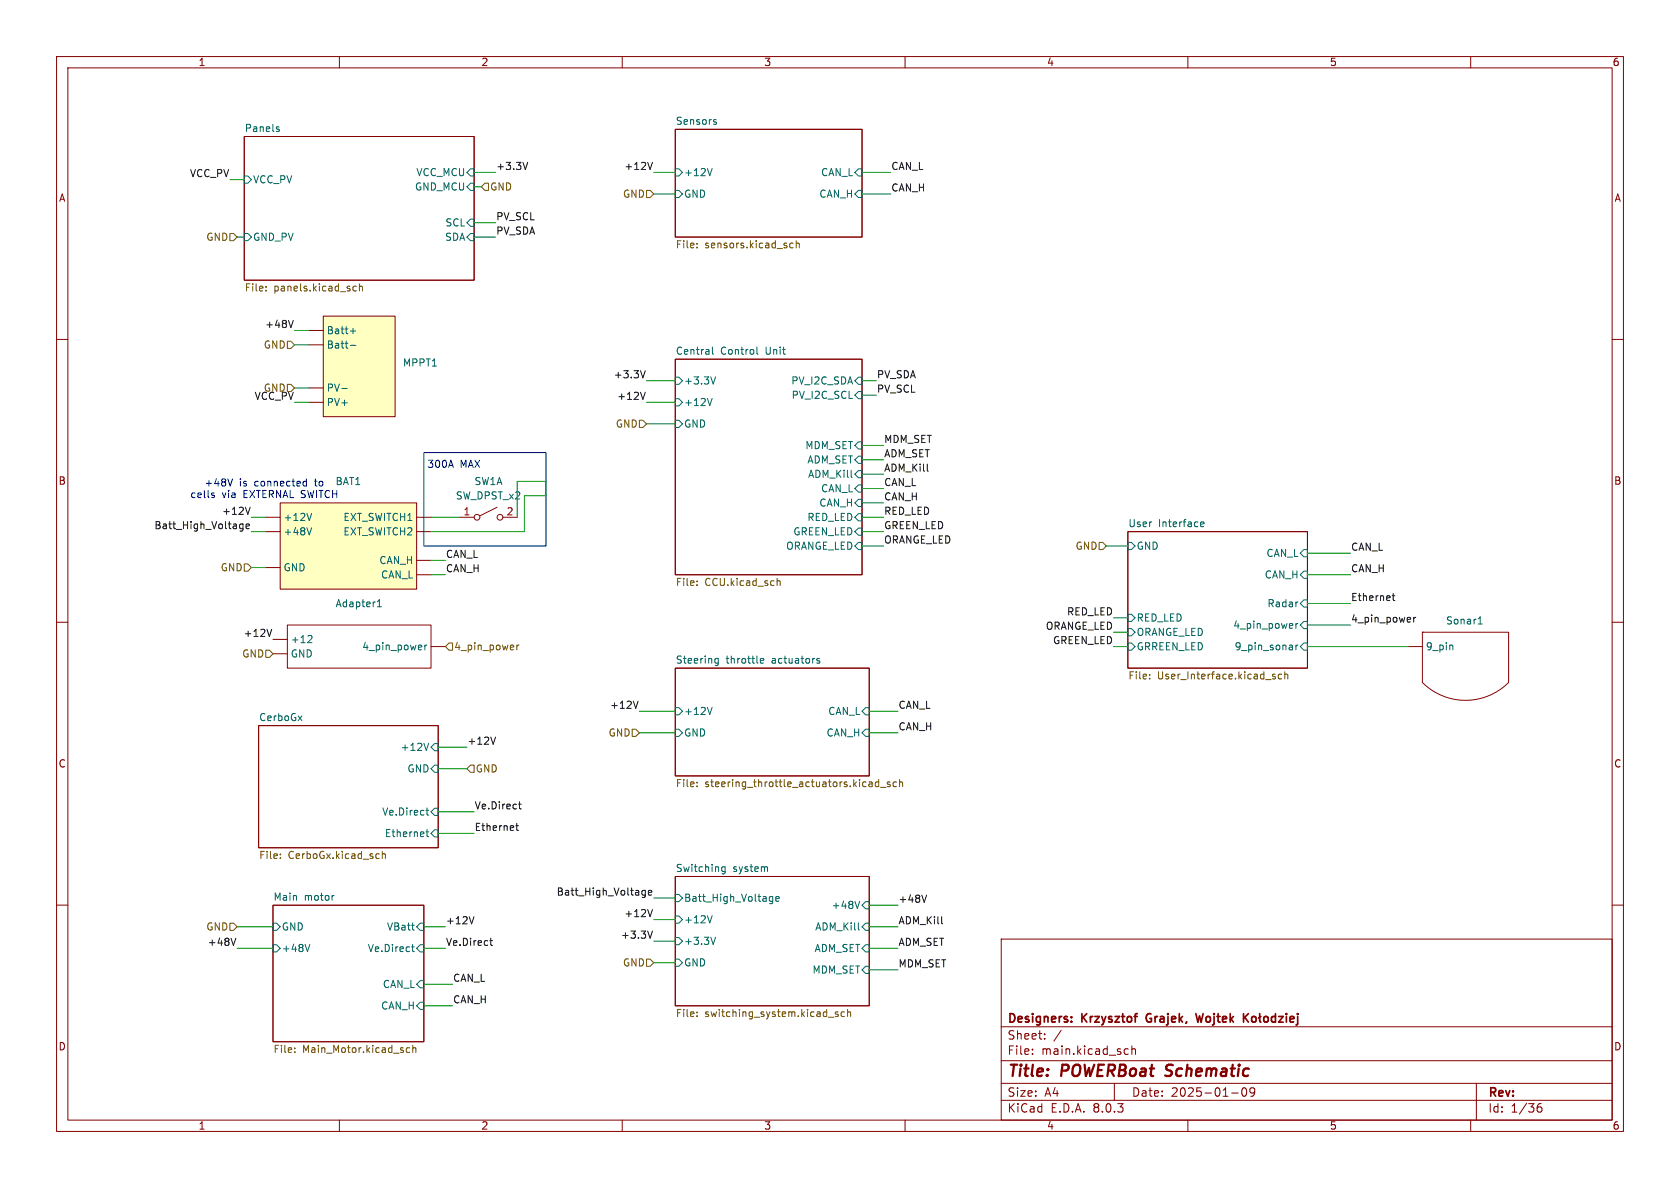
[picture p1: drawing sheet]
<svg xmlns="http://www.w3.org/2000/svg" width="297mm" height="210mm" viewBox="0 0 297 210" stroke-linecap="round" stroke-linejoin="round" font-family="sans-serif">
<g fill="none" stroke="#840000" stroke-width=".18">
<path d="M10 10h277v190h-277zM12 12h273v186h-273zM60 10v2M110 10v2M160 10v2M210 10v2M260 10v2M43.2 24.1h40.6v25.4h-40.6zM119.4 22.9h33v19h-33zM10 60h2M285 60h2M119.4 63.5h33v38.1h-33z"/>
<path d="M199.4 94h31.7v24.1h-31.7zM10 110h2M119.4 118.1h34.3v19.1h-34.3zM248.9 114.3h2.6M251.5 111.8h15.2v8.9a10.8 10.8 0 0 1-15.2 0zM251.5 111.8h.1M285 110h2M45.7 128.3h31.8v21.6h-31.8zM10 160h2M119.4 154.9h34.3v22.9h-34.3zM285 160h2M48.3 160h26.6v24.2h-26.6z"/>
<path d="M177 166h108v32h-108zM60 198v2M110 198v2M160 198v2M177 194.5h108M177 191.5h108M177 187.5h108M177 181.5h108M182.5 186.3v.1M182.5 185.5v.1M184.7 183.6v.1M184.7 182.8v.1"/>
<path d="M187.6 182.1l-1.3 2M197 191.5v3M199 185.4l.5 .1M199.5 186.3l-.5 .1M200.1 185.5l.2-.1 .4 .1v.9M200.1 184.9v1.5M210 198v2M217.7 193.2h1.2M219.7 192.4l.2-.1a.81 .81 0 0 1 .6 .6 .81 .81 0 0 1-.3 .8l-.2 .1a.81 .81 0 0 1-.3-1.4zM221.8 192.9l-.3 .3h-.3l-.2-.3 .1-.5 .4-.1 .2 .1a.99 .99 0 0 1-.3 1.4h-.3M260 198v2M261 191.5v6.5"/>
<path d="M271.7 196l.3-.3h.5l.1 .3v.3l-.3 .3h-.3l-.3-.3M272.5 195.1a.6 .6 0 0 0-.8 .6"/>
</g>
<path d="M206 190.1l.3 .1M206.3 188.4l-.2 .4 .1 .2" fill="none" stroke="#840000" stroke-width=".4"/>
<g fill="none" stroke="#840000" stroke-width=".3">
<path d="M189.4 179.8v.1M202.8 179.4l-.2 .4 .2 .7M211.4 179.2l.4 1.5 .3-1.1 .2 1.1M220.1 179.8l.6 .9M220.7 179.2l-.9 .8M221.4 179.8l.4-.1 .3 .3v.4l-.3 .3-.4-.1-.1-.2v-.4zM222.7 179.2v1.3l.2 .2M222.9 179.7l-.4 .3M223.5 179.8l.2-.1 .4 .1 .1 .6-.1 .2-.4 .1-.2-.2zM225.5 179.8l-.4-.1-.3 .3v.4l.1 .2h.6M225.5 179.2v1.5M226.1 179.7h.7l-.7 1h.7"/>
<path d="M227.4 179.2v.1M227.4 179.7v1M229.4 179.2v.1M229.4 179.7v1.3l-.3 .2M189.4 180.5v.2M228.1 180.2l.7-.2-.1-.2-.4-.1-.2 .2v.7h.6"/>
</g>
<g fill="none" stroke="#006464" stroke-width=".18">
<path d="M43.2 31.1h.6l.6 .7-.6 .6h-.6zM49 22.8l.3 .1 .1 .2-.2 .2h-.2M49 22.4l.3 .1M83.2 38.7h.6v1.3h-.6l-.7-.6zM83.2 29.8h.6v1.3h-.6l-.7-.6zM83.2 32.4h.6v1.3h-.6l-.7-.7zM119.4 29.8h.6l.6 .7-.6 .6h-.6zM119.4 33.7h.6l.6 .6-.6 .6h-.6zM125.9 29.8l-.4 1.3M126.3 21.6h.3l.1 .2-.2 .2h-.2M126.3 21.1l.3 .1M151.8 33.7h.6v1.2h-.6l-.7-.6z"/>
<path d="M151.8 29.8h.6v1.3h-.6l-.7-.6zM43.2 41.3h.6l.6 .6-.6 .6h-.6zM83.2 41.3h.6v1.2h-.6l-.7-.6zM119.4 74.3h.6l.6 .6-.6 .7h-.6zM119.4 70.5h.6l.6 .6-.6 .7h-.6zM119.4 66.7h.6l.6 .6-.6 .6h-.6zM125.9 70.4l-.4 1.3M126 61.4v1l.1 .2M126.5 66.6l-.4 1.3M133.8 61.4v1l.2 .2M151.8 66.7h.6v1.2h-.6l-.7-.6zM151.8 69.2h.6v1.3h-.6l-.7-.6z"/>
<path d="M151.8 78.1h.6v1.3h-.6l-.7-.7zM150.5 84.2l.2 .2M151.8 85.7h.6v1.3h-.6l-.7-.6zM151.8 88.3h.6v1.2h-.6l-.7-.6zM151.8 90.8h.6v1.3h-.6l-.7-.7zM151.8 93.3h.6v1.3h-.6l-.7-.6zM151.8 95.9h.6v1.3h-.6l-.7-.7zM151.8 83.2h.6v1.3h-.6l-.7-.7zM151.8 80.6h.6v1.3h-.6l-.7-.6zM199.4 95.9h.6l.7 .6-.7 .7h-.6zM212.3 92.7l.6-.1-.1-.3h-.4l-.1 .1v.6h.5M229.9 97.8l.6-.6h.6v1.2h-.6z"/>
<path d="M126.4 117.1l.2 .1h.4M127 116.4v1l-.3 .3-.3-.1M127 116.4h-.4l-.2 .1M134.4 116.8l.6-.1v-.3h-.4l-.2 .2 .1 .6h.5M144.9 116.4h-.3l-.2 .2 .1 .2 .4 .1v.3h-.5M199.4 108.6h.6l.7 .6-.7 .7h-.6zM199.4 111.1h.6l.7 .7-.7 .6h-.6zM199.4 113.7h.6l.7 .6-.7 .6h-.6zM229.1 110.2v.9M229.1 114v.9M229.3 106.4h.2M229.5 110.2l-.4 .3"/>
<path d="M229.5 114l-.4 .3M230.5 109.9h.6v1.2h-.6l-.6-.6zM230.5 113.7h.6v1.2h-.6l-.6-.6zM230.5 106h.6v1.3h-.6l-.6-.6zM230.5 101h.6v1.2h-.6l-.6-.6zM256.8 114.1v.8M261.3 110.3h.7M261.4 109.3l.3-.3v1.3M75.8 131.4l-.4 1.3M76.8 131.4h.7v1.3h-.7l-.6-.6zM76.8 135.3h.7v1.2h-.7l-.6-.6zM119.4 125.1h.6l.6 .6-.6 .7h-.6z"/>
<path d="M119.4 128.9h.6l.6 .6-.6 .7h-.6zM125.9 125l-.4 1.3M153 125.1h.7v1.3h-.7l-.6-.7zM153 128.9h.7v1.3h-.7l-.6-.7zM59.1 158.3l-.3 .1M75.3 143.2h.5M75.3 147.1h.5M75.5 142.8v1.1l.3 .2M75.5 146.6v1.1l.3 .2M76.8 142.9h.7v1.2h-.7l-.6-.6zM76.8 146.7h.7v1.3h-.7l-.6-.7zM119.4 158.1h.6l.6 .7-.6 .6h-.6z"/>
<path d="M128.2 153.2v1l-.3 .3-.3-.1M128.2 153.3l-.4-.1-.2 .3 .1 .5h.5M135.6 153.3l.1 .8M136.1 159.3h.5M136.1 158.5h.5M136.6 158.5v1l-.2 .3-.3-.1M137.1 158.9l.7-.1-.1-.3h-.4l-.2 .2 .1 .6h.5M152 159.3l-.4 1.3M153 159.4h.7v1.3h-.7l-.6-.7zM48.3 163.2h.6l.6 .6-.6 .7h-.6zM48.3 167h.6l.6 .6-.6 .7h-.6zM54.8 166.9l-.4 1.3"/>
<path d="M72.8 163.6h.4M72.8 167.4h.4M72.9 166.9v1.1l.3 .2M73.1 164.4h.1M74.3 163.2h.6v1.3h-.6l-.6-.7zM74.3 167h.6v1.3h-.6l-.6-.7zM74.3 173.4h.6v1.2h-.6l-.6-.6zM74.3 177.2h.6v1.2h-.6l-.6-.6zM119.4 161.9h.6l.6 .7-.6 .6h-.6zM119.4 165.7h.6l.6 .7-.6 .6h-.6zM119.4 169.5h.6l.6 .7-.6 .6h-.6zM125.9 161.9l-.4 1.2"/>
<path d="M126.5 165.7l-.4 1.2M151.7 164.2l.2 .2M153 163.2h.7v1.3h-.7l-.6-.7zM153 167h.7v1.3h-.7l-.6-.7zM153 170.8h.7v1.3h-.7l-.6-.6z"/>
</g>
<g fill="none" stroke="#725600" stroke-width=".18">
<path d="M47 51.3v.1M47 50.7v.1M62.5 51.3l.1 .1h.4M63 50.7l-.4-.1-.1 .1M63.5 50.7l.2-.1 .3 .1 .1 .7M63.5 50.2v1.2M123.2 43v.2M123.2 43.7v.1M139.6 43.6l.3 .2h.3M140.2 43h-.3l-.3 .2M140.8 43.1l.1-.1h.4v.8M140.8 42.5v1.3"/>
<path d="M123.2 102.7v.1M123.2 103.4v.1M137.4 102.2v1.3M137.4 102.8l.2-.1h.3v.8M203.2 119.9v.1M203.2 119.2v.2M225 119.5l.5 .3-.1 .2h-.3M225 119.2h.4M226.6 119.2h-.4l-.2 .2 .1 .6h.5M227.1 119.3l.2-.1h.3l.1 .8M227.1 118.7v1.3M123.2 138.9v.2"/>
<path d="M123.2 138.3v.1M155.3 137.8v1.3M155.3 138.3l-.3-.1-.3 .3 .2 .5h.4M155.6 139.2h1M157.3 138.3l-.3-.1-.1 .2v.2l.4 .1v.3h-.4M158.5 138.3l-.4-.1-.2 .3 .1 .5h.5M159 138.3l.2-.1 .3 .1 .1 .8M159 137.8v1.3M49.6 151.6v.2M49.6 151v.1M66.7 150.9l.3 .1M67 151.7l-.3 .1"/>
<path d="M67.6 151l.2-.1 .3 .1v.8M67.6 150.5v1.3M123.2 178.9v.1M123.2 179.6v.1M146.5 179.8h.9M148.1 178.9h-.3l-.1 .1v.2l.4 .1v.3h-.4M149.3 178.9h-.4l-.2 .2 .1 .5h.5M149.8 179l.2-.1h.3l.1 .8M149.8 178.4v1.3M52.1 185.9v.2M52.1 185.3v.1M72.4 185.3l-.3-.1-.3 .3 .1 .5h.5"/>
<path d="M73 185.3l.2-.1 .3 .1v.8M73 184.8v1.3"/>
</g>
<path d="M57.1 55.9h12.7v17.8h-12.7z" fill="#ffffc2"/>
<path d="M54.6 58.4h2.5M57.1 55.9h12.7v17.8h-12.7zM54.6 61h2.5M54.6 71.1h2.5M54.6 68.6h2.5M48.3 113h2.5M48.3 115.6h2.5M50.8 110.5h25.4v7.6h-25.4zM76.2 114.3h2.5" fill="none" stroke="#840000" stroke-width=".18"/>
<path d="M61.9 58.5h1M62.4 58v1M60.4 68.7h1M61.9 61.1h1M54.6 112.3l.4 .1 .2 .3-.8 .9h.8M66.7 107.3h.7M66.7 106.4l.4-.4v1.3M75.1 114v.9M75.5 114l-.4 .3" fill="none" stroke="#006464" stroke-width=".18"/>
<path d="M49.5 88.9h24.2v15.2h-24.2z" fill="#ffffc2"/>
<g fill="none" stroke="#840000" stroke-width=".18">
<path d="M47 91.4h2.5M47 94h2.5M49.5 88.9h24.2v15.2h-24.2zM73.7 91.4h2.5M73.7 94h2.5M73.7 99.1h2.5M81.3 91.4h2.5M87.9 89.7l-3.1 1.5M88.9 91.4h2.5M47 100.3h2.5M73.7 101.6h2.5"/>
<circle cx="84.3" cy="91.4" r=".51"/>
<circle cx="88.4" cy="91.4" r=".51"/>
</g>
<path d="M55.1 90.7l-.4 1.3M55.1 93.3l-.4 1.3" fill="none" stroke="#006464" stroke-width=".18"/>
<g fill="none" stroke="#725600" stroke-width=".18">
<path d="M85.7 32.4h.7v1.3h-.7l-.6-.7zM114.3 33.7h.6l.7 .6-.7 .6h-.6zM40.6 41.3h.7l.6 .6-.6 .6h-.7zM50.8 60.3h.6l.7 .7-.7 .6h-.6zM50.8 67.9h.6l.7 .7-.7 .6h-.6zM113 74.3h.7l.6 .6-.6 .7h-.7zM43.2 99.7h.6l.6 .6-.6 .7h-.6zM194.3 95.9h.6l.7 .6-.7 .7h-.6zM47 114.9h.6l.7 .7-.7 .6h-.6zM79.4 113.7h.6v1.2h-.6l-.7-.6zM91.4 114v.9M91.7 114l-.3 .3"/>
<path d="M83.2 135.3h.6v1.2h-.6l-.7-.6zM111.8 128.9h.6l.6 .6-.6 .7h-.6zM40.6 163.2h.7l.6 .6-.6 .7h-.7zM114.3 169.5h.6l.7 .7-.7 .6h-.6z"/>
</g>
<g fill="none" stroke="#0f0f0f" stroke-width=".18">
<path d="M93.3 28.7l-.4 1.3M115.3 28.7l-.4 1.3M51.8 56.6l-.4 1.3M114.1 69.3l-.4 1.3M114.1 65.5l-.4 1.3M42.5 93.4h.5M42.5 92.7h.5M43 92.6v1l-.3 .3-.3-.1M43.5 93l.6-.1-.1-.2-.3-.1-.2 .2 .1 .6h.4M44.2 89.7l-.4 1.2M163.9 83.1l.2 .2M48 111.2l-.4 1.3"/>
<path d="M246.1 105.3h.5M246.3 104.9v1.1l.3 .2M249.9 109.1v.9M250.3 109.1l-.4 .3M87.6 130.3l-.4 1.3M112.8 123.9l-.4 1.3M91.2 146h.5M91.4 145.5v1.1l.3 .2M91.7 142.2h.4M91.8 141.7v1.1l.3 .2M113.6 158.2h.5M113.6 157.5h.5"/>
<path d="M114.1 157.4v1l-.3 .3-.3-.1M114.6 157.8l.6-.1v-.2l-.4-.1-.2 .2 .1 .6h.5M163.8 158.2l-.4 1.3M41.7 165.9l-.4 1.2M83.8 162l-.4 1.3M86.6 166.3h.5M86.8 165.9v1l.3 .2M115.3 164.6l-.4 1.3M115.3 160.8l-.4 1.2M166.5 163.1l.2 .2"/>
</g>
<path d="M37.6 87.5l.3 .1v.2l-.1 .2h-.3M37.6 87.1l.3 .1M41.1 84.7l-.4 1.2M53.7 85.9h.5M53.7 85.1h.5M54.2 84.7v1.2M74.9 80h21.6v16.5h-21.6z" fill="none" stroke="#0000c2" stroke-width=".18"/>
<g fill="none" stroke="#009600" stroke-width=".18">
<path d="M40.6 31.8h2.6M83.8 39.4h3.8M83.8 30.5h3.8M83.8 33h1.3M115.6 30.5h3.8M115.6 34.3h3.8M152.4 30.5h5.1M152.4 34.3h5.1M41.9 41.9h1.3M52.1 58.4h2.5M83.8 41.9h3.8M52.1 61h2.5"/>
<path d="M52.1 68.6h2.5M52.1 71.1h2.5M114.3 67.3h5.1M114.3 74.9h5.1M114.3 71.1h5.1M152.4 67.3h2.5M152.4 78.7h3.8M152.4 69.9h2.5M44.4 91.4h2.6M44.4 94h2.6M76.2 91.4h5.1M76.2 99.1h2.5"/>
<path d="M91.4 91.4v-6.3h5.1v2.5h-3.8v6.4h-16.5M152.4 91.4h3.8M152.4 94h3.8M152.4 96.5h3.8M152.4 83.8h3.8M152.4 88.9h3.8M152.4 86.4h3.8M152.4 81.3h3.8M195.6 96.5h3.8M231.1 97.8h7.7M44.4 100.3h2.6M76.2 101.6h2.5"/>
<path d="M196.8 114.3h2.6M196.8 111.8h2.6M196.8 109.2h2.6M231.1 101.6h7.7M231.1 114.3h17.8M231.1 110.5h7.7M231.1 106.7h7.7M77.5 135.9h5M77.5 132.1h5M113 129.5h6.4M113 125.7h6.4M153.7 129.5h5"/>
<path d="M153.7 125.7h5M77.5 143.5h6.3M77.5 147.3h6.3M115.6 158.8h3.8M41.9 167.6h6.4M41.9 163.8h6.4M74.9 167.6h3.8M74.9 163.8h3.8M74.9 174h5.1M74.9 177.8h5.1M115.6 170.2h3.8M115.6 162.6h3.8"/>
<path d="M115.6 166.4h3.8M153.7 171.5h5M153.7 167.6h5M153.7 160h5M153.7 163.8h5"/>
</g>
<g font-size="2.8" fill="#840000">
<text x="178" y="190.9">Title:</text>
<text x="187.7" y="190.9">POWERBoat</text>
<text x="206.9" y="190.9">Schematic</text>
</g>
<g font-size="2.1" fill="#840000">
<text x="178" y="184">Sheet:</text>
<text x="178" y="181.2">Designers:</text>
<text x="191.3" y="181.2">Krzysztof</text>
<text x="203.3" y="181.2">Grajek,</text>
<text x="212.8" y="181.2">Wojtek</text>
<text x="178" y="186.7">File:</text>
<text x="184.1" y="186.7">main.kicad_sch</text>
<text x="178" y="196.9">KiCad</text>
<text x="178" y="194.1">Size:</text>
<text x="184.7" y="194.1">A4</text>
<text x="185.7" y="196.9">E.D.A.</text>
<text x="193.3" y="196.9">8.0.3</text>
<text x="200" y="194.1">Date:</text>
<text x="207" y="194.1">2025-01-09</text>
<text x="263" y="194.3">Rev:</text>
<text x="263" y="196.9">Id:</text>
<text x="267.1" y="196.9">1/36</text>
</g>
<g font-size="1.8" fill="#840000">
<text x="35" y="11.9">1</text>
<text x="85" y="11.9">2</text>
<text x="135" y="11.9">3</text>
<text x="185" y="11.9">4</text>
<text x="235" y="11.9">5</text>
<text x="285" y="11.9">6</text>
<text x="10.3" y="35.9">A</text>
<text x="285.3" y="35.9">A</text>
<text x="10.3" y="85.9">B</text>
<text x="285.3" y="85.9">B</text>
<text x="10.3" y="135.9">C</text>
<text x="285.3" y="135.9">C</text>
<text x="10.3" y="185.9">D</text>
<text x="285.3" y="185.9">D</text>
<text x="35" y="199.9">1</text>
<text x="85" y="199.9">2</text>
<text x="135" y="199.9">3</text>
<text x="185" y="199.9">4</text>
<text x="235" y="199.9">5</text>
<text x="285" y="199.9">6</text>
</g>
<g font-size="1.8" fill="#006464">
<text x="43.2" y="23.4">Panels</text>
<text x="119.4" y="22.1">Sensors</text>
<text x="44.6" y="32.6">VCC_PV</text>
<text x="73.3" y="33.9">GND_MCU</text>
<text x="73.5" y="31.3">VCC_MCU</text>
<text x="120.8" y="31.3">+12V</text>
<text x="120.8" y="35.2">GND</text>
<text x="144.7" y="35.2">CAN_H</text>
<text x="145.1" y="31.3">CAN_L</text>
<text x="78.6" y="40.2">SCL</text>
<text x="44.6" y="42.8">GND_PV</text>
<text x="78.6" y="42.8">SDA</text>
<text x="57.7" y="59.3">Batt+</text>
<text x="57.7" y="61.8">Batt-</text>
<text x="71.1" y="65">MPPT1</text>
<text x="119.4" y="62.8">Central</text>
<text x="127.4" y="62.8">Control</text>
<text x="135.4" y="62.8">Unit</text>
<text x="57.7" y="72">PV+</text>
<text x="57.7" y="69.4">PV-</text>
<text x="120.8" y="72">+12V</text>
<text x="120.8" y="68.2">+3.3V</text>
<text x="139.8" y="68.2">PV_I2C_SDA</text>
<text x="139.9" y="70.7">PV_I2C_SCL</text>
<text x="120.8" y="75.8">GND</text>
<text x="142.3" y="79.6">MDM_SET</text>
<text x="142.6" y="82.1">ADM_SET</text>
<text x="59.2" y="86">BAT1</text>
<text x="80.5" y="88.5">SW_DPST_x2</text>
<text x="83.8" y="86">SW1A</text>
<text x="142.8" y="84.7">ADM_Kill</text>
<text x="144.7" y="89.8">CAN_H</text>
<text x="145.1" y="87.2">CAN_L</text>
<text x="50" y="92.3">+12V</text>
<text x="50" y="94.8">+48V</text>
<text x="60.6" y="92.3">EXT_SWITCH1</text>
<text x="60.6" y="94.8">EXT_SWITCH2</text>
<text x="140.2" y="94.8">GREEN_LED</text>
<text x="142.6" y="92.3">RED_LED</text>
<text x="199.4" y="93.3">User</text>
<text x="204.8" y="93.3">Interface</text>
<text x="50" y="101.2">GND</text>
<text x="67" y="99.9">CAN_H</text>
<text x="138.9" y="97.4">ORANGE_LED</text>
<text x="200.9" y="97.4">GND</text>
<text x="223.8" y="98.7">CAN_L</text>
<text x="59.2" y="107.5">Adapter1</text>
<text x="67.3" y="102.5">CAN_L</text>
<text x="223.5" y="102.5">CAN_H</text>
<text x="224" y="107.5">Radar</text>
<text x="51.3" y="113.9">+12</text>
<text x="200.9" y="110.1">RED_LED</text>
<text x="200.9" y="112.6">ORANGE_LED</text>
<text x="217.9" y="111.4">4_pin_power</text>
<text x="255.5" y="110.6">Sonar1</text>
<text x="51.3" y="116.4">GND</text>
<text x="63.9" y="115.2">4_pin_power</text>
<text x="119.4" y="117.4">Steering</text>
<text x="128.4" y="117.4">throttle</text>
<text x="136.5" y="117.4">actuators</text>
<text x="200.9" y="115.2">GRREEN_LED</text>
<text x="218.2" y="115.2">9_pin_sonar</text>
<text x="252" y="115.2">9_pin</text>
<text x="45.7" y="127.6">CerboGx</text>
<text x="120.8" y="126.6">+12V</text>
<text x="120.8" y="130.4">GND</text>
<text x="146" y="130.4">CAN_H</text>
<text x="146.3" y="126.6">CAN_L</text>
<text x="70.7" y="132.9">+12V</text>
<text x="71.9" y="136.8">GND</text>
<text x="67.5" y="144.4">Ve.Direct</text>
<text x="67.9" y="148.2">Ethernet</text>
<text x="119.4" y="154.2">Switching</text>
<text x="129.6" y="154.2">system</text>
<text x="48.3" y="159.3">Main</text>
<text x="53.8" y="159.3">motor</text>
<text x="120.8" y="159.6">Batt_High_Voltage</text>
<text x="146.9" y="160.9">+48V</text>
<text x="49.7" y="164.7">GND</text>
<text x="68.3" y="164.7">VBatt</text>
<text x="120.8" y="163.4">+12V</text>
<text x="120.8" y="167.2">+3.3V</text>
<text x="144" y="164.7">ADM_Kill</text>
<text x="49.7" y="168.5">+48V</text>
<text x="64.9" y="168.5">Ve.Direct</text>
<text x="120.8" y="171">GND</text>
<text x="143.5" y="172.3">MDM_SET</text>
<text x="143.9" y="168.5">ADM_SET</text>
<text x="67.3" y="178.7">CAN_H</text>
<text x="67.6" y="174.9">CAN_L</text>
</g>
<g font-size="1.8" fill="#0f0f0f">
<text x="33.5" y="31.4">VCC_PV</text>
<text x="87.6" y="30.1">+3.3V</text>
<text x="110.3" y="30.1">+12V</text>
<text x="157.5" y="30.1">CAN_L</text>
<text x="157.5" y="33.9">CAN_H</text>
<text x="87.6" y="39">PV_SCL</text>
<text x="87.6" y="41.6">PV_SDA</text>
<text x="46.8" y="58.1">+48V</text>
<text x="44.9" y="70.8">VCC_PV</text>
<text x="46.5" y="69.4">GND</text>
<text x="108.4" y="67">+3.3V</text>
<text x="109" y="70.8">+12V</text>
<text x="154.9" y="69.5">PV_SCL</text>
<text x="154.9" y="67">PV_SDA</text>
<text x="156.2" y="78.4">MDM_SET</text>
<text x="156.2" y="80.9">ADM_SET</text>
<text x="156.2" y="83.5">ADM_Kill</text>
<text x="156.2" y="86">CAN_L</text>
<text x="156.2" y="88.6">CAN_H</text>
<text x="27.2" y="93.6">Batt_High_Voltage</text>
<text x="39.2" y="91.1">+12V</text>
<text x="156.2" y="91.1">RED_LED</text>
<text x="156.2" y="93.6">GREEN_LED</text>
<text x="78.7" y="101.3">CAN_H</text>
<text x="78.7" y="98.7">CAN_L</text>
<text x="156.2" y="96.2">ORANGE_LED</text>
<text x="238.8" y="97.4">CAN_L</text>
<text x="238.8" y="101.3">CAN_H</text>
<text x="238.8" y="106.3">Ethernet</text>
<text x="43" y="112.7">+12V</text>
<text x="184.8" y="111.4">ORANGE_LED</text>
<text x="186.1" y="114">GREEN_LED</text>
<text x="188.5" y="108.9">RED_LED</text>
<text x="238.8" y="110.1">4_pin_power</text>
<text x="107.7" y="125.4">+12V</text>
<text x="158.7" y="125.4">CAN_L</text>
<text x="82.5" y="131.7">+12V</text>
<text x="158.7" y="129.2">CAN_H</text>
<text x="83.8" y="143.2">Ve.Direct</text>
<text x="83.8" y="147">Ethernet</text>
<text x="98.3" y="158.4">Batt_High_Voltage</text>
<text x="158.7" y="159.7">+48V</text>
<text x="36.6" y="167.3">+48V</text>
<text x="78.7" y="163.5">+12V</text>
<text x="78.7" y="167.3">Ve.Direct</text>
<text x="109.7" y="166">+3.3V</text>
<text x="110.3" y="162.2">+12V</text>
<text x="158.7" y="163.5">ADM_Kill</text>
<text x="158.7" y="167.3">ADM_SET</text>
<text x="80" y="173.6">CAN_L</text>
<text x="158.7" y="171.1">MDM_SET</text>
<text x="80" y="177.5">CAN_H</text>
</g>
<g font-size="1.8" fill="#725600">
<text x="86.6" y="33.9">GND</text>
<text x="110" y="35.2">GND</text>
<text x="36.4" y="42.8">GND</text>
<text x="119.4" y="44.2">File:</text>
<text x="124.6" y="44.2">sensors.kicad_sch</text>
<text x="43.2" y="51.8">File:</text>
<text x="48.4" y="51.8">panels.kicad_sch</text>
<text x="46.5" y="61.8">GND</text>
<text x="108.8" y="75.8">GND</text>
<text x="38.9" y="101.2">GND</text>
<text x="190" y="97.4">GND</text>
<text x="119.4" y="103.9">File:</text>
<text x="124.6" y="103.9">CCU.kicad_sch</text>
<text x="42.7" y="116.4">GND</text>
<text x="80.2" y="115.2">4_pin_power</text>
<text x="199.4" y="120.4">File:</text>
<text x="204.6" y="120.4">User_Interface.kicad_sch</text>
<text x="107.5" y="130.4">GND</text>
<text x="84" y="136.8">GND</text>
<text x="119.4" y="139.5">File:</text>
<text x="124.6" y="139.5">steering_throttle_actuators.kicad_sch</text>
<text x="45.7" y="152.2">File:</text>
<text x="50.9" y="152.2">CerboGx.kicad_sch</text>
<text x="36.4" y="164.7">GND</text>
<text x="110" y="171">GND</text>
<text x="119.4" y="180.1">File:</text>
<text x="124.6" y="180.1">switching_system.kicad_sch</text>
<text x="48.3" y="186.5">File:</text>
<text x="53.5" y="186.5">Main_Motor.kicad_sch</text>
</g>
<g font-size="1.8" fill="#0000c2">
<text x="75.4" y="82.9">300A</text>
<text x="81.3" y="82.9">MAX</text>
<text x="33.5" y="88.3">cells</text>
<text x="36.1" y="86.2">+48V</text>
<text x="39.2" y="88.3">via</text>
<text x="42.3" y="86.2">is</text>
<text x="43.1" y="88.3">EXTERNAL SWITCH</text>
<text x="45.1" y="86.2">connected</text>
<text x="56" y="86.2">to</text>
</g>
<g font-size="1.8" fill="#a90000">
<text x="81.8" y="91.2">1</text>
<text x="89.5" y="91.2">2</text>
</g>
</svg>
